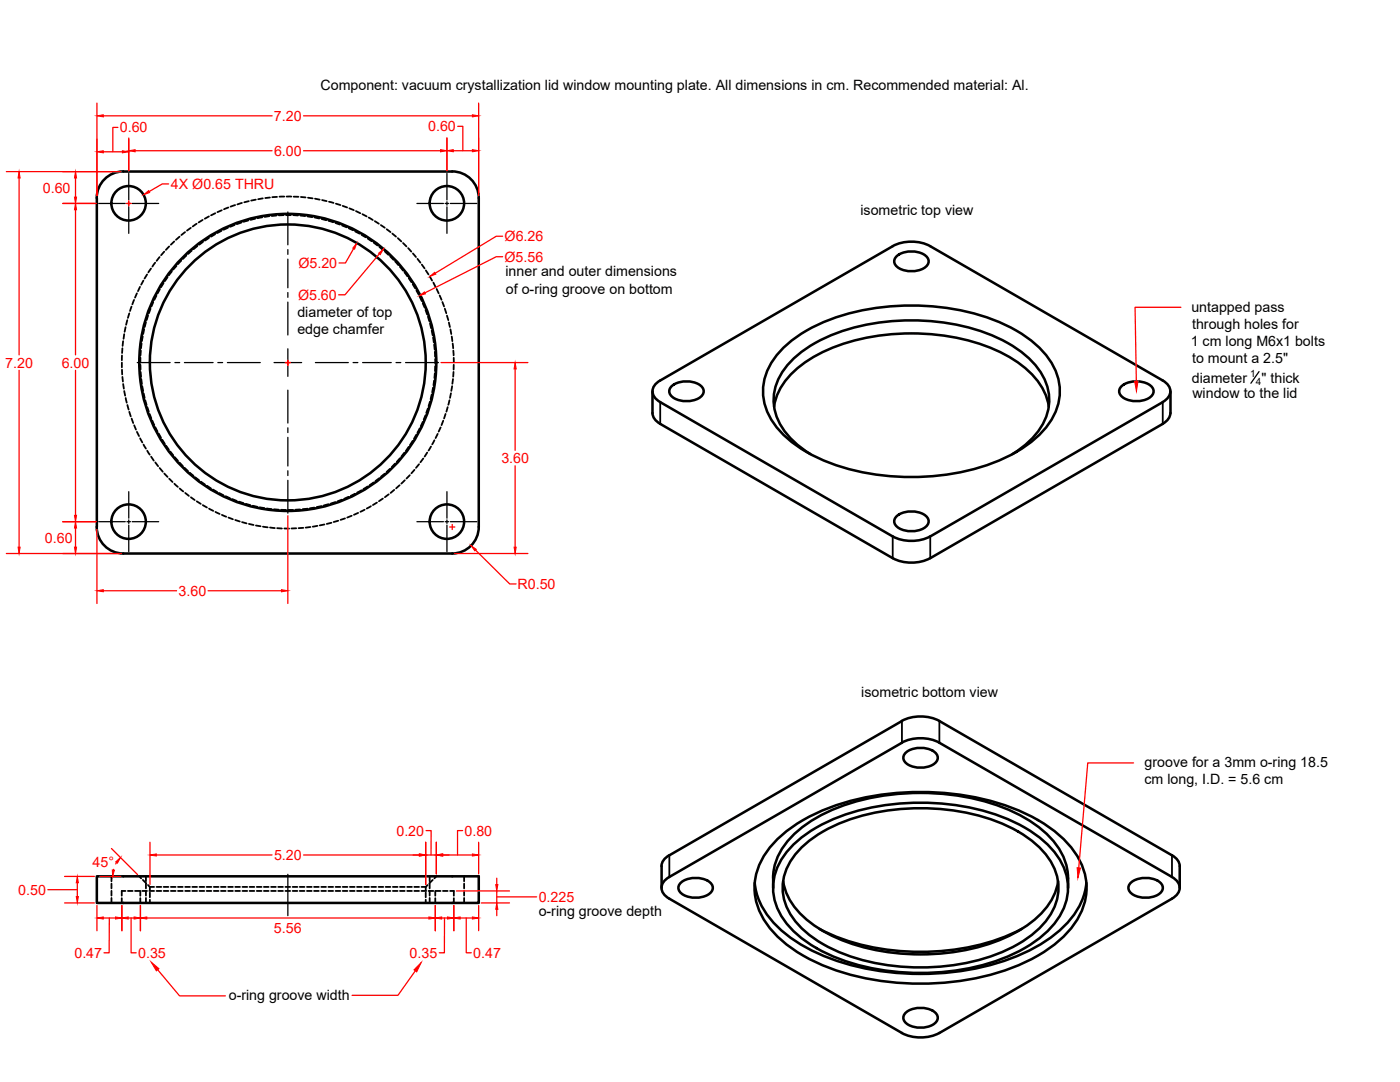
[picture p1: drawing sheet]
<svg xmlns="http://www.w3.org/2000/svg" width="279mm" height="216mm" viewBox="0 0 279 216" stroke-linecap="round" stroke-linejoin="round" font-family="sans-serif">
<!-- layer: MD_Hidden -->
<g fill="none" stroke="#000" stroke-width=".36">
<path d="M51.1 39.8l-1 .2M52.5 39.6l-1 .2M53.9 39.4l-1 .1M55.3 39.3h-1M56.7 39.2h-.9M57.2 39.2h.9M58.6 39.2l1 .1M60 39.3l1 .1M61.5 39.5l.9 .1M62.9 39.6l.9 .2M64.3 39.9l.9 .2M26.8 59.8l-.4 .9"/>
<path d="M27.3 58.5l-.4 .9M27.9 57.2l-.4 .9M28.6 56l-.4 .8M29.4 54.8l-.5 .8M30.1 53.6l-.5 .8M31 52.4l-.6 .8M31.2 59l-.4 .8M31.9 51.3l-.6 .7M31.9 57.7l-.5 .9M32.6 56.5l-.5 .8M32.8 50.2l-.6 .7M33.4 55.3l-.5 .8"/>
<path d="M33.8 49.2l-.7 .7M34.3 54.2l-.6 .7M34.8 48.2l-.7 .6M35.2 53.1l-.6 .7M35.8 47.2l-.7 .7M36.2 52l-.7 .7M36.9 46.3l-.7 .6M37.2 51l-.7 .7M38.1 45.5l-.8 .5M38.2 50l-.7 .7M39.2 44.6l-.7 .6M39.4 49.1l-.8 .6"/>
<path d="M40.4 43.9l-.8 .5M40.5 48.3l-.7 .5M41.7 47.5l-.8 .5M41.7 43.2l-.8 .4M42.9 46.7l-.8 .5M43 42.5l-.9 .5M44.2 46.1l-.9 .4M44.3 42l-.9 .3M45.5 45.4l-.9 .4M45.6 41.4l-.9 .4M46.8 44.9l-.9 .4M46.9 40.9l-.9 .3"/>
<path d="M48.2 44.4l-.9 .3M48.3 40.5l-.9 .3M49.5 44l-.9 .3M49.7 40.1l-1 .3M50.9 43.6l-.9 .3M52.3 43.4l-.9 .1M53.7 43.1l-.9 .2M55.2 43l-1 .1M56.6 42.9l-1 .1M57.1 42.9h.9M58.5 42.9l1 .1M59.9 43l1 .1"/>
<path d="M61.4 43.2l.9 .1M62.8 43.4l.9 .2M64.2 43.7l.9 .2M65.6 44.1l.9 .2M65.7 40.3l.9 .2M67 44.5l.8 .3M67 40.6l.9 .3M68.3 45l.9 .4M68.4 41.1l.9 .3M69.6 45.6l.9 .4M69.7 41.6l.9 .3M70.9 46.2l.8 .4"/>
<path d="M71 42.1l.9 .4M72.2 46.9l.8 .4M72.3 42.7l.9 .5M73.4 47.6l.8 .5M73.6 43.4l.8 .5M74.6 48.4l.7 .6M74.8 44.1l.8 .5M75.7 49.3l.8 .6M76 44.9l.8 .5M76.8 50.2l.7 .6M77.2 45.7l.7 .6M77.9 51.2l.6 .6"/>
<path d="M78.3 46.6l.7 .6M78.9 52.2l.6 .7M79.4 47.5l.7 .7M79.8 53.3l.6 .7M80.4 48.5l.7 .7M80.7 54.4l.6 .7M81.4 49.5l.7 .7M81.6 55.5l.5 .8M82.4 56.7l.5 .8M82.4 50.6l.6 .7M83.1 58l.5 .8M83.3 51.6l.6 .8"/>
<path d="M83.8 59.2l.4 .9M84.2 52.8l.5 .8M85 54l.5 .8M85.8 55.2l.4 .8M86.5 56.4l.4 .8M87.1 57.7l.4 .8M87.7 58.9l.4 .9M24.3 72.3v1M24.3 70.9v1M24.3 73.8l.1 .9M24.4 69.5v.9M24.4 75.2l.1 .9"/>
<path d="M24.6 68.1l-.1 .9M24.6 76.6l.1 1M24.8 78l.2 1M24.8 66.7l-.1 .9M25.1 65.3l-.2 .9M25.1 79.4l.2 .9M25.4 63.9l-.2 .9M25.8 62.5l-.3 .9M26.2 61.2l-.2 .9M28 71.4v.9M28 72.8v.9M28.1 74.2l.1 1"/>
<path d="M28.1 70l-.1 .9M28.2 75.6l.1 1M28.3 68.5l-.1 1M28.4 77.1l.2 .9M28.5 67.1l-.2 1M28.7 78.5l.2 .9M28.8 65.7l-.2 .9M29 79.9l.3 .9M29.1 64.3l-.2 .9M29.5 62.9l-.2 1M30 61.6l-.3 .9M30.6 60.3l-.4 .9"/>
<path d="M84.4 60.5l.4 .9M84.9 61.8l.3 .9M85.4 63.2l.3 .9M85.8 64.6l.2 .9M86.1 66l.2 .9M86.1 78.7l-.2 1M86.4 67.4l.2 .9M86.4 77.3l-.1 1M86.6 68.8l.1 .9M86.6 75.9l-.1 1M86.8 70.2v1M86.8 74.5l-.1 .9"/>
<path d="M86.8 71.6l.1 1M86.8 73.1v.9M88.3 60.3l.3 .9M88.8 61.6l.3 .9M89.2 63l.3 .9M89.6 64.3l.2 1M89.7 79.9l-.2 .9M89.9 65.7l.2 1M90 78.5l-.2 .9M90.1 67.1l.2 1M90.2 77l-.1 1M90.3 68.5l.1 1"/>
<path d="M90.4 75.6l-.1 1M90.5 70v.9M90.5 74.2l-.1 1M90.6 71.4v.9M90.6 72.8l-.1 .9M25.4 80.8l.3 .9M25.8 82.2l.3 .9M26.3 83.5l.3 .9M26.8 84.9l.3 .8M27.3 86.2l.4 .8M28 87.5l.4 .8M28.6 88.7l.5 .8"/>
<path d="M29.4 89.9l.5 .8M29.4 81.3l.3 .8M29.9 82.6l.3 .9M30.2 91.1l.5 .8M30.4 83.9l.4 .9M31 85.2l.4 .9M31 92.3l.6 .7M31.7 86.5l.4 .8M31.9 93.4l.6 .7M32.4 87.8l.5 .8M32.8 94.5l.6 .7M33.1 88.9l.6 .8"/>
<path d="M33.8 95.5l.6 .7M34 90.1l.6 .8M34.8 96.5l.7 .7M34.9 91.2l.6 .7M35.8 92.3l.7 .7M35.9 97.5l.7 .6M36.8 93.3l.7 .7M37 98.4l.7 .6M37.9 94.3l.7 .6M38.1 99.2l.8 .6M39 95.3l.7 .5M40.1 96.1l.8 .6"/>
<path d="M41.3 96.9l.8 .6M42.5 97.7l.8 .5M43.8 98.4l.8 .4M45 99l.9 .4M46.4 99.6l.8 .3M68.3 99.7l-.9 .3M69.6 99.1l-.9 .4M70.9 98.5l-.9 .4M72.1 97.8l-.8 .5M73.4 97.1l-.9 .5M74.5 96.3l-.7 .5M75.7 95.4l-.8 .6"/>
<path d="M76.4 99.5l-.8 .5M76.8 94.5l-.7 .6M77.6 98.6l-.8 .6M77.9 93.5l-.7 .7M78.7 97.7l-.7 .7M78.8 92.5l-.6 .7M79.8 96.8l-.7 .7M79.8 91.4l-.6 .8M80.7 90.3l-.6 .8M80.8 95.8l-.7 .7M81.6 89.2l-.6 .8M81.8 94.8l-.7 .7"/>
<path d="M82.4 88l-.6 .8M82.7 93.7l-.6 .7M83.1 86.7l-.5 .9M83.6 92.6l-.6 .8M83.8 85.5l-.5 .8M84.4 84.2l-.4 .8M84.5 91.5l-.6 .7M84.9 82.9l-.3 .8M85.3 90.3l-.5 .8M85.4 81.5l-.3 .9M85.8 80.1l-.3 .9M86 89.1l-.5 .8"/>
<path d="M86.7 87.8l-.4 .9M87.4 86.6l-.5 .8M87.9 85.3l-.4 .8M88.5 83.9l-.4 .9M88.9 82.6l-.3 .9M89.3 81.2l-.2 .9M39.3 100l.8 .5M40.5 100.8l.8 .5M41.7 101.5l.9 .4M43 102.2l.8 .4M44.3 102.7l.8 .4M45.6 103.3l.9 .3"/>
<path d="M46.9 103.8l1 .3M47.7 100.1l.9 .3M48.3 104.2l.9 .2M49.1 100.5l.9 .3M49.7 104.5l.9 .3M50.4 100.9l1 .2M51.1 104.9l.9 .1M51.8 101.2l1 .2M52.5 105.1l.9 .1M53.3 101.5l.9 .1M53.9 105.3l.9 .1M54.7 101.6l.9 .1"/>
<path d="M55.3 105.4l1 .1M56.1 101.7h1M56.7 105.5h1M57.5 101.7h1M59.1 105.4l-.9 .1M59.9 101.7h-.9M60.5 105.3l-.9 .1M61.3 101.5l-.9 .1M62 105.2l-1 .1M62.8 101.3l-1 .1M63.4 104.9l-1 .2M64.2 101l-1 .2"/>
<path d="M64.7 104.6l-.9 .2M65.6 100.6l-1 .3M66.1 104.3l-.9 .2M66.9 100.2l-.9 .3M67.5 103.9l-.9 .3M68.9 103.4l-.9 .3M70.2 102.9l-.9 .4M71.5 102.3l-.9 .4M72.8 101.7l-.9 .4M74 101l-.8 .5M75.2 100.3l-.8 .5M22.2 174.9v1"/>
<path d="M22.2 176.3v1M22.2 177.8v.9M22.2 179.2v1M24.3 179.2v1M25 177.8h-.7v.9M25.5 177.8h1M26.9 177.8h1M27.8 174.9l.4 .4M28 177.8v.9M28 179.2v1M28.4 177.8h.9M28.5 175.6l.7 .7"/>
<path d="M29.1 174.9v1M29.1 176.3v1M29.1 177.8v.9M29.1 179.2v1M29.5 176.6l.4 .4M29.8 177.8h1M29.9 177h.9M29.9 177v.6M29.9 178.1v.9M29.9 179.5v.7M31.2 177.8h1M31.2 177h1"/>
<path d="M32.7 177.8h.9M32.7 177h.9M34.1 177.8h1M34.1 177h1M35.5 177h1M35.5 177.8h1M37 177h.9M37 177.8h.9M38.4 177h.9M38.4 177.8h.9M39.8 177h1M39.8 177.8h1"/>
<path d="M41.2 177.8h1M41.2 177h1M42.7 177.8h.9M42.7 177h.9M44.1 177h.9M44.1 177.8h.9M45.5 177h1M45.5 177.8h1M46.9 177h1M46.9 177.8h1M48.4 177.8h.9M48.4 177h.9"/>
<path d="M49.8 177.8h1M49.8 177h1M51.2 177.8h1M51.2 177h1M52.7 177.8h.9M52.7 177h.9M54.1 177.8h1M54.1 177h1M55.5 177.8h1M55.5 177h1M57 177.8h.9M57 177h.9"/>
<path d="M58.4 177.8h1M58.4 177h1M59.8 177.8h1M59.8 177h1M61.3 177.8h.9M61.3 177h.9M62.7 177.8h.9M62.7 177h.9M64.1 177.8h1M64.1 177h1M65.5 177.8h1M65.5 177h1"/>
<path d="M67 177h.9M67 177.8h.9M68.4 177h.9M68.4 177.8h.9M69.8 177h1M69.8 177.8h1M71.2 177.8h1M71.2 177h1M72.7 177.8h.9M72.7 177h.9M74.1 177h1M74.1 177.8h1"/>
<path d="M75.5 177h1M75.5 177.8h1M77 177h.9M77 177.8h.9M78.4 177h1M78.4 177.8h1M79.8 177.8h1M79.8 177h1M81.3 177.8h.9M81.3 177h.9M82.7 177.8h.9M82.7 177h.9"/>
<path d="M84.1 177.8h1M84.1 177h.9M85 177v.6M85 178.1v.9M85 179.5v.7M85.3 176.6l-.3 .4M85.5 177.8h1M85.7 174.9v1M85.7 176.3v1M85.7 177.8v.9M85.7 179.2v1M86.4 175.6l-.7 .7"/>
<path d="M86.9 177.8v.9M86.9 179.2v1M87 177.8h.9M87.1 174.9l-.4 .4M88.4 177.8h.9M89.8 177.8h.8v.9M90.6 179.2v1M92.6 174.9v1M92.6 176.3v1M92.6 177.8v.9M92.6 179.2v1"/>
</g>
<!-- layer: MD_Visible -->
<g fill="none" stroke="#000" stroke-width=".51">
<path d="M178.2 49.1l-46.4 26.8M178.2 49.1a8.2 8.2 0 0 1 7.4 0M179 51.1a5 5 0 0 1 5.8 0 1.42 1.42 0 0 1-.5 2.4 5.2 5.2 0 0 1-5.3-.3 1.32 1.32 0 0 1 0-2.1zM185.7 49.1l46.4 26.8M130.2 78.1v4.3a2.67 2.67 0 0 0 1.6 2.2l46.4 26.8a8.3 8.3 0 0 0 7.5 0l46.8-27.1a2.46 2.46 0 0 0 1.1-1.9v-4.3M131.8 75.9a2.29 2.29 0 0 0-1.6 2.2 2.29 2.29 0 0 0 1.6 2.1l46.4 26.8a8.3 8.3 0 0 0 7.5 0l46.3-26.8a2.29 2.29 0 0 0 1.6-2.1 2.29 2.29 0 0 0-1.6-2.2M134.1 77a5 5 0 0 1 5.8 0 1.42 1.42 0 0 1-.5 2.5 5.2 5.2 0 0 1-5.3-.4 1.32 1.32 0 0 1 0-2.1zM156.3 69.4a31.4 31.4 0 0 1 16-7.5 47.4 47.4 0 0 1 28.8 3.2 20.2 20.2 0 0 1 9.2 8.2 10.7 10.7 0 0 1-1.7 12.2 28.2 28.2 0 0 1-15 8.3 47.8 47.8 0 0 1-31-2.7 20.2 20.2 0 0 1-9.1-8.2 10.7 10.7 0 0 1 1.7-12.2zM223.9 77a5 5 0 0 1 5.8 0 1.42 1.42 0 0 1-.5 2.5 5.2 5.2 0 0 1-5.3-.4 1.32 1.32 0 0 1 0-2.1zM154.5 81.1a13.7 13.7 0 0 1 6.6-9.1 39.3 39.3 0 0 1 23-5.4 37.2 37.2 0 0 1 18.6 5.4 13.7 13.7 0 0 1 6.6 9.1M161.7 90.6a15.1 15.1 0 0 1-7-8.5 10.7 10.7 0 0 1 3.5-10.4 29.7 29.7 0 0 1 15.5-7.1 44.3 44.3 0 0 1 25.8 3 18.9 18.9 0 0 1 8.9 7.9 10 10 0 0 1-2.1 11.7l-2.6 2.3-1.6 1.1M19.3 105.1a5.3 5.3 0 0 0 5.3 5.3h65.6a5.3 5.3 0 0 0 5.3-5.3"/>
<path d="M19.3 105.2v-65.7a5.3 5.3 0 0 1 5.3-5.3h65.7a5.3 5.3 0 0 1 5.2 5.3v65.7M179 103a5 5 0 0 1 5.8 0 1.42 1.42 0 0 1-.5 2.4 5.2 5.2 0 0 1-5.3-.3 1.32 1.32 0 0 1 0-2.1zM180 143.9a8.3 8.3 0 0 1 7.5 0M180 148.2a8.3 8.3 0 0 1 7.5 0M180 148.2l-46.4 26.8a2.28 2.28 0 0 0-1.6 2.2 2.28 2.28 0 0 0 1.6 2.1l46.4 26.8M180 143.9l-46.4 26.8M180.8 150.2a5 5 0 0 1 5.8 0 1.42 1.42 0 0 1-.5 2.4 5.2 5.2 0 0 1-5.3-.4 1.32 1.32 0 0 1 0-2zM187.5 148.2l46.4 26.8a2.28 2.28 0 0 1 1.5 2.2 2.28 2.28 0 0 1-1.5 2.1l-46.4 26.8M187.5 143.9l46.4 26.8M19.3 174.9h76.2v5.3h-76.2zM133.6 170.7l-.5 .3a2.46 2.46 0 0 0-1.1 1.8v4.4M135.9 176.1a5 5 0 0 1 5.8 0 1.42 1.42 0 0 1-.4 2.5 5.2 5.2 0 0 1-5.4-.4 1.32 1.32 0 0 1 0-2.1z"/>
<path d="M150.6 176.2a15.2 15.2 0 0 0 6.4 10.3 41.2 41.2 0 0 0 21.8 7.6 51 51 0 0 0 26.9-4.6 21.6 21.6 0 0 0 9.9-9.1l1-2.8 .2-1.4M154.3 175.2a13 13 0 0 1 5.7-10 36.7 36.7 0 0 1 18.9-6.8 44.4 44.4 0 0 1 25.6 4.8 16.6 16.6 0 0 1 8.3 9.3l.3 2.7M154.3 175.2v2M155.3 167.3a35 35 0 0 1 17-8.1 54.1 54.1 0 0 1 31.1 2.6 23.9 23.9 0 0 1 11.9 9.6 12.1 12.1 0 0 1-1.9 14.3 31.6 31.6 0 0 1-16.1 8.9 54.4 54.4 0 0 1-33.3-2.1 23.9 23.9 0 0 1-11.9-9.5 12.1 12.1 0 0 1 2-14.4zM156.3 175.8a13.7 13.7 0 0 0 6.6 9.1 39.4 39.4 0 0 0 23.1 5.5 37.2 37.2 0 0 0 18.6-5.5 13.7 13.7 0 0 0 6.6-9.1M158.3 168.6a31.2 31.2 0 0 1 15.9-7.5 47.1 47.1 0 0 1 28.6 3.1 20 20 0 0 1 9.2 8.2 10.6 10.6 0 0 1-1.7 12.1 28 28 0 0 1-15 8.3 47.6 47.6 0 0 1-30.7-2.7 20 20 0 0 1-9.1-8.2 10.6 10.6 0 0 1 1.7-12.1zM159.8 169.3a29.3 29.3 0 0 1 15.6-7.3 44.2 44.2 0 0 1 26.1 3 18.4 18.4 0 0 1 8.8 8.1 9.9 9.9 0 0 1-1.5 10.7 25.3 25.3 0 0 1-12.8 7.6 44.6 44.6 0 0 1-30.1-2.1 18.4 18.4 0 0 1-8.8-8.1 9.9 9.9 0 0 1 1.6-10.7zM213.2 175.2v2M225.7 176.1a5 5 0 0 1 5.9 0 1.42 1.42 0 0 1-.5 2.5 5.2 5.2 0 0 1-5.4-.4 1.32 1.32 0 0 1 0-2.1zM233.9 170.7l.4 .3a2.46 2.46 0 0 1 1.1 1.8v4.4M163.5 185.3a46.8 46.8 0 0 0 30.9 3.5 37.8 37.8 0 0 0 9.5-3.5M180 206.1a8.3 8.3 0 0 0 7.5 0"/>
<path d="M180.8 202a5 5 0 0 1 5.8 0 1.42 1.42 0 0 1-.5 2.5 5.2 5.2 0 0 1-5.3-.4 1.32 1.32 0 0 1 0-2.1z"/>
<circle cx="25.7" cy="40.6" r="3.4"/>
<circle cx="89.2" cy="40.6" r="3.4"/>
<circle cx="57.4" cy="72.3" r="29.6"/>
<circle cx="57.4" cy="72.3" r="27.5"/>
<circle cx="25.7" cy="104.1" r="3.4"/>
<circle cx="89.2" cy="104.1" r="3.4"/>
</g>
<!-- layer: MD_Visible Narrow -->
<path d="M131.8 80.2v4.4M232.1 80.2v4.4M178.2 107v4.4M185.7 107v4.4M180 143.9v4.3M187.5 143.9v4.3M133.6 170.7v4.3M233.9 170.7v4.3" fill="none" stroke="#000" stroke-width=".36"/>
<!-- layer: 0 -->
<g fill="none" stroke="#000" stroke-width=".25">
<path d="M25.7 34.6v5.3M89.2 34.6v5.3M19.7 40.6h5.3M25.3 40.6h.7M25.7 40.3v.6M25.7 41.3v5.3M26.4 40.6h5.3M57.4 42.3v6.6M57.4 49.8v1M57.4 51.7v5.7M57.4 58.4v.9M83.2 40.6h5.3"/>
<path d="M88.8 40.6h.7M89.2 40.3v.6M89.2 41.3v5.3M89.9 40.6h5.3M27.4 72.3h6.6M34.9 72.3h1M36.8 72.3h5.7M43.5 72.3h.9M45.4 72.3h6.5M54.7 72.3h5.5M57.4 60.3v6.5M57.4 69.6v5.5"/>
<path d="M57.4 77.9v6.5M62.9 72.3h6.6M70.5 72.3h.9M72.4 72.3h5.7M79 72.3h1M80.9 72.3h6.6M251.3 74.1l-1.7 2.4M25.7 98.1v5.3M57.4 85.4v.9M57.4 87.3v5.7M57.4 93.9v1M57.4 95.8v6.6"/>
<path d="M89.2 98.1v5.3M19.7 104.1h5.3M25.3 104.1h.7M25.7 103.7v.7M25.7 104.8v5.3M26.4 104.1h5.3M83.2 104.1h5.3M88.8 104.1h.7M89.2 103.7v.7M89.2 104.8v5.3M89.9 104.1h5.3M57.4 174.5v8.2"/>
</g>
<g fill="none" stroke="#f00" stroke-width=".25">
<path d="M1.3 34.2h22.8M3.8 35.5v35.3M15.1 35.5v3.8M19.3 20.6v18.4M20.6 23.1h33.7M20.6 30.3h3.8M23.5 25.4h-1v4.9M25.7 27.5v6.6M27 30.1h27.3M33.7 36.7h-1.3l-2.6 1.5M60.6 23.1h33.7M60.6 30.1h27.3"/>
<path d="M89.2 27.5v6.6M90.5 30.1h3.8M91.4 25.2h1v4.9M95.5 20.6v18.4M12.5 40.6h6.7M15.1 41.9v28.9M25.2 40.6h1M25.7 40.1v1M70.6 49.6l-1.7 2.9h-1.2M75.7 50.7l-6.8 8.1h-1.3M100.3 47.1h-1.3l-12.2 7.4M100.3 51.2h-1.3l-14.2 7.2"/>
<path d="M3.8 73.9v35.3M15.1 73.9v28.9M56.9 72.3h1.1M57.4 71.8v1.1M88 72.3h17.3M102.8 73.6v16.3M235.7 61.3h-9.2l.3 14.8M102.8 92.9v16.3M1.3 110.4h22.8M12.5 104.1h6.7M15.1 105.4v3.8M19.3 105.7v14.7"/>
<path d="M20.6 117.9h14.6M41.5 117.9h14.7M57.4 102.9v17.5M89.7 105.2h1.1M90.3 104.6v1.1M90.8 110.4h14.5M94.9 109.8l6.8 6.7h1.3M226.2 152.2h-9.1l-1.8 21M9.5 177.5h5.9M12.9 174.9h5.9M15.4 176.1v2.8M19.9 174.9h4.2"/>
<path d="M22.2 169.3l5.3 5.2M22.7 173.5l-.1 .1M23.3 172.1l-.2 .3M29.9 168.1v8.4M31.2 170.6h23.1M60.6 170.6h23.1M85 170.6h2.1M85 168.1v8.4M85 165.7h1v4.9M87.1 168.1v6.3M88.3 170.6h6M91.1 177.8h10.6"/>
<path d="M92.3 165.7h-1v4.9M95.5 168.1v6.3M99.1 179h8M99.1 175.2v1.3M99.1 177.8v2.4M12.9 180.2h5.9M19.3 180.7v5M20.6 183.2h2.5M21.8 183.2v6.9h-1M24.3 180.7v5M25.6 183.2h1.2M26.2 183.2v6.9h1"/>
<path d="M28 180.7v5M29.3 183.2h56.3M31.5 193.5l4.3 5.2h9.2M82.9 193.7l-3.5 4.9h-9.1M86.9 180.7v5M88.1 183.2h1.2M88.7 183.2v6.9h-1M90.6 180.7v5M91.8 183.2h2.5M93 183.2v6.9h1.1M95.5 180.7v5M96 180.2h5.7"/>
<path d="M99.1 181.4v1.3"/>
</g>
<g fill="#f00" stroke="#f00" stroke-width=".2">
<path d="M28.7 38.9l1-.9 .2 .4z"/>
<path d="M3.8 34.2l.2 1.3h-.4z"/>
<path d="M3.6 109.2h.4l-.2 1.2z"/>
<path d="M19.3 23.1l1.3-.2v.4z"/>
<path d="M94.3 22.9l1.2 .2-1.2 .2z"/>
<path d="M19.3 30.3l1.3-.2v.4z"/>
<path d="M24.4 30.1l1.3 .2-1.3 .2z"/>
<path d="M25.7 30.1l1.3-.2v.4z"/>
<path d="M87.9 29.9l1.3 .2-1.3 .2z"/>
<path d="M89.2 30.1l1.3-.2v.4z"/>
<path d="M94.3 29.9l1.2 .2-1.2 .2z"/>
<path d="M85.8 55.2l.9-.9 .3 .4z"/>
<path d="M83.7 59l1-.7 .2 .3z"/>
<path d="M71.2 48.5l-.4 1.2-.4-.2z"/>
<path d="M75.6 50.5l.9-.8-.6 1.1z"/>
<path d="M19.3 117.9l1.3-.2v.4z"/>
<path d="M56.2 117.7l1.2 .2-1.2 .2z"/>
<path d="M102.6 109.2h.4l-.2 1.2z"/>
<path d="M102.8 72.3l.2 1.3h-.4z"/>
<path d="M226.4 76.1h.7l-.3 2z"/>
<path d="M215 173.1l.6 .1-.5 2z"/>
<path d="M19.3 183.2l1.3-.2v.4z"/>
<path d="M23.1 183l1.2 .2-1.2 .2z"/>
<path d="M24.3 183.2l1.3-.2v.4z"/>
<path d="M26.8 183l1.2 .2-1.2 .2z"/>
<path d="M28 183.2l1.3-.2v.4z"/>
<path d="M85.6 183l1.3 .2-1.3 .2z"/>
<path d="M86.9 183.2l1.2-.2v.4z"/>
<path d="M89.3 183l1.3 .2-1.3 .2z"/>
<path d="M90.6 183.2l1.2-.2v.4z"/>
<path d="M94.3 183l1.2 .2-1.2 .2z"/>
<path d="M99.1 180.2l.3 1.2h-.5z"/>
<path d="M98.9 176.5h.5l-.3 1.3z"/>
<path d="M84.1 192.1l-.9 1.8-.6-.4z"/>
<path d="M30.2 192l1.5 1.3-.5 .4z"/>
<path d="M15.2 178.9h.4l-.2 1.3z"/>
<path d="M15.4 174.9l.2 1.2h-.4z"/>
<path d="M23.1 172l.9-.9-.6 1.1z"/>
<path d="M22.4 173.6h.4l-.3 1.3z"/>
<path d="M94.3 170.4l1.2 .2-1.2 .2z"/>
<path d="M87.1 170.6l1.2-.2v.4z"/>
<path d="M83.7 170.4l1.3 .2-1.3 .2z"/>
<path d="M29.9 170.6l1.3-.2v.4z"/>
<path d="M15.1 34.2l.2 1.3h-.4z"/>
<path d="M14.9 39.3h.4l-.2 1.3z"/>
<path d="M15.1 40.6l.2 1.3h-.4z"/>
<path d="M14.9 102.8h.4l-.2 1.3z"/>
<path d="M15.1 104.1l.2 1.3h-.4z"/>
<path d="M14.9 109.2h.4l-.2 1.2z"/>
<path d="M94 108.9l1.1 .7-.3 .3z"/>
</g>
<g font-size="2.8">
<text x="64" y="17.9">Component: vacuum crystallization lid window mounting plate. All dimensions in cm. Recommended material: Al.</text>
<text x="171.7" y="42.8">isometric top view</text>
<text x="100.9" y="55.1">inner and outer dimensions</text>
<text x="101" y="58.6">of o-ring groove on bottom</text>
<text x="59.4" y="63.2">diameter of top</text>
<text x="237.8" y="62.3">untapped pass</text>
<text x="237.9" y="65.7">through holes for</text>
<text x="59.4" y="66.6">edge chamfer</text>
<text x="237.6" y="69.1">1 cm long M6x1 bolts</text>
<text x="237.8" y="76.3">diameter</text>
<text x="237.9" y="72.5">to mount a 2.5&quot;</text>
<text x="251.8" y="76.3">&quot; thick</text>
<text x="238" y="79.4">window to the lid</text>
<text x="171.9" y="139">isometric bottom view</text>
<text x="228.4" y="153">groove for a 3mm o-ring 18.5</text>
<text x="228.4" y="156.4">cm long, I.D. = 5.6 cm</text>
<text x="107.5" y="182.8">o-ring groove depth</text>
<text x="45.7" y="199.5">o-ring groove width</text>
</g>
<g font-size="2.8" fill="#f00">
<text x="23.9" y="26.4">0.60</text>
<text x="54.7" y="24.1">7.20</text>
<text x="85.4" y="26.2">0.60</text>
<text x="54.7" y="31.1">6.00</text>
<text x="8.6" y="38.4">0.60</text>
<text x="34.1" y="37.7">4X Ø0.65 THRU</text>
<text x="59.6" y="53.4">Ø5.20</text>
<text x="100.7" y="52.2">Ø5.56</text>
<text x="100.7" y="48.1">Ø6.26</text>
<text x="59.5" y="59.8">Ø5.60</text>
<text x="1.1" y="73.3">7.20</text>
<text x="12.3" y="73.3">6.00</text>
<text x="100.1" y="92.4">3.60</text>
<text x="9" y="108.3">0.60</text>
<text x="35.6" y="118.9">3.60</text>
<text x="103.3" y="117.5">R0.50</text>
<text x="79.1" y="166.7">0.20</text>
<text x="92.7" y="166.7">0.80</text>
<text x="18.5" y="172.9">45°</text>
<text x="54.7" y="171.6">5.20</text>
<text x="3.6" y="178.5">0.50</text>
<text x="107.5" y="180">0.225</text>
<text x="14.9" y="191.1">0.47</text>
<text x="27.6" y="191.1">0.35</text>
<text x="54.7" y="186.1">5.56</text>
<text x="81.7" y="191.1">0.35</text>
<text x="94.4" y="191.1">0.47</text>
</g>
<g font-size="2">
<text x="249.5" y="75.3">1</text>
<text x="250.7" y="76.7">4</text>
</g>
</svg>
